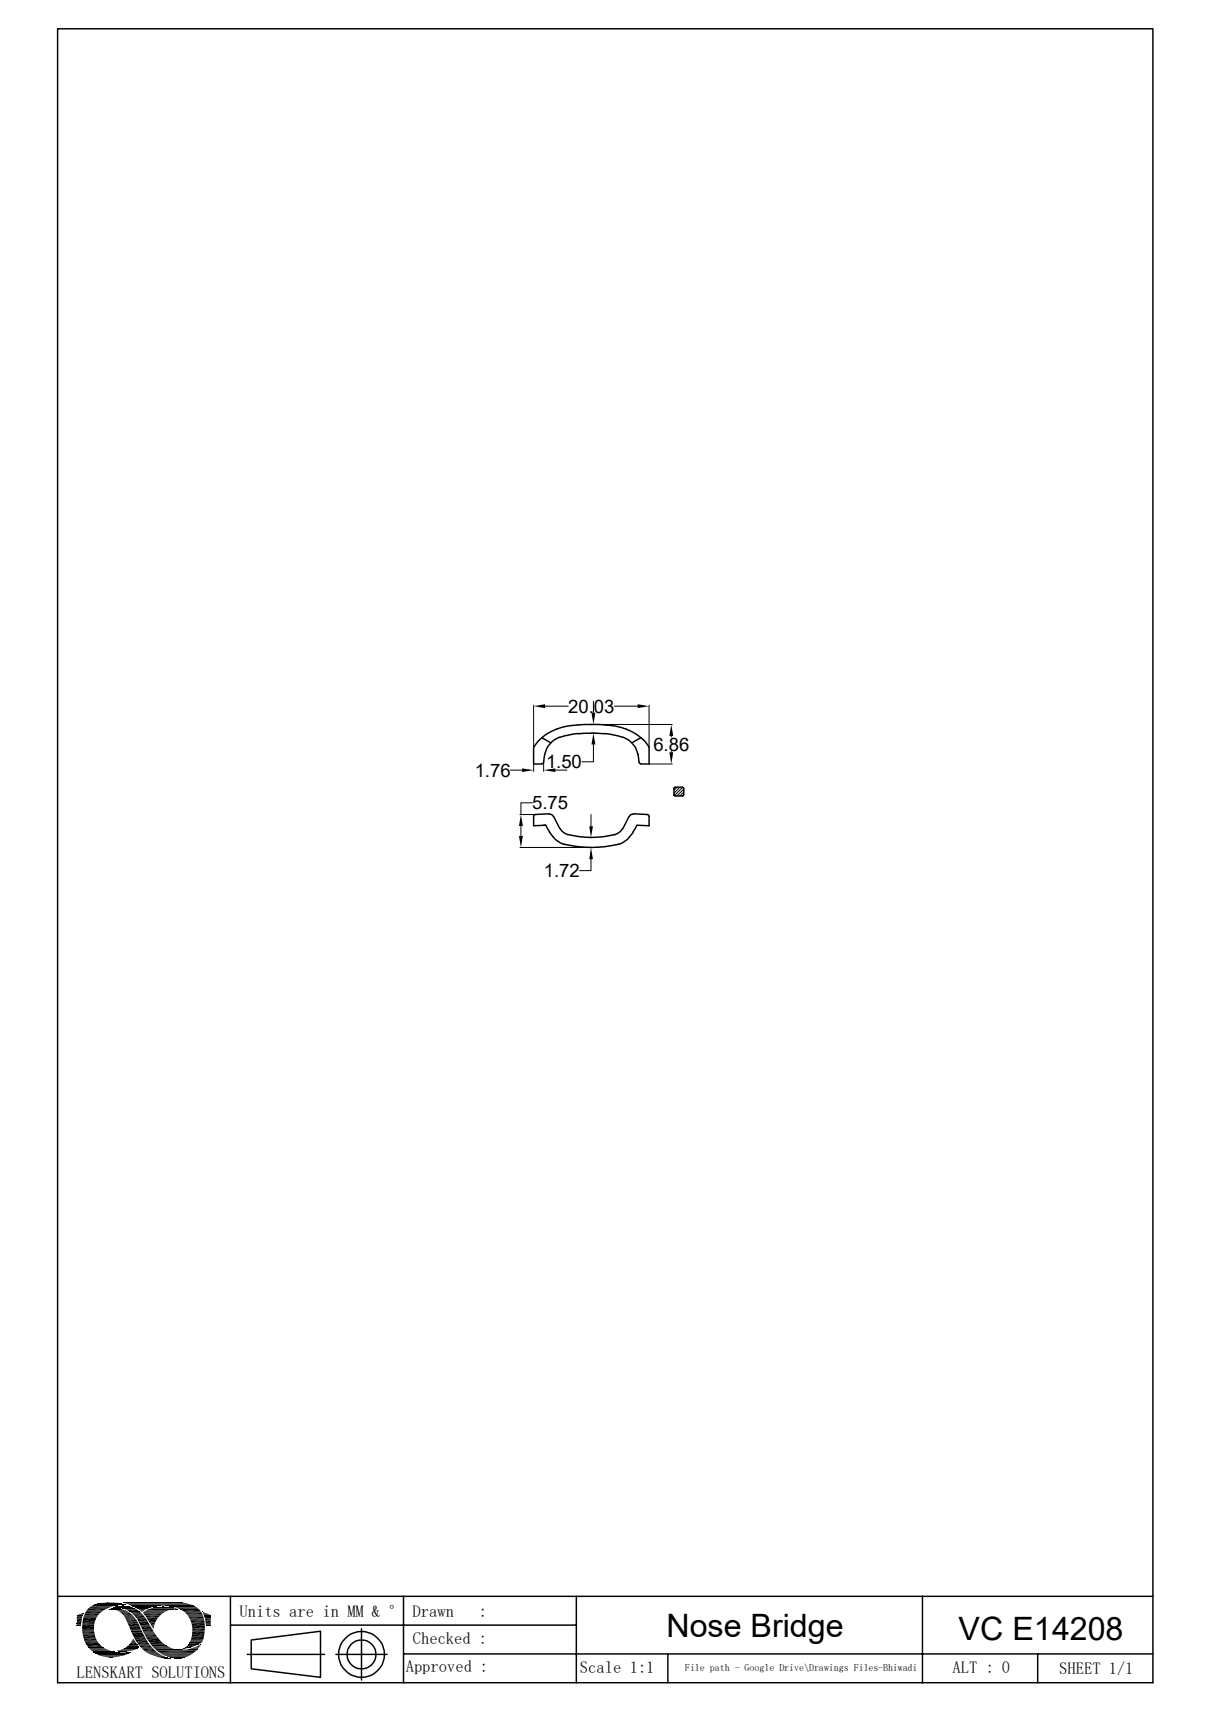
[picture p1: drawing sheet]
<svg xmlns="http://www.w3.org/2000/svg" width="210mm" height="297mm" viewBox="0 0 210 297" stroke-linecap="round" stroke-linejoin="round" font-family="sans-serif">
<g fill="none" stroke="#000" stroke-width=".17">
<path d="M88.5 133.6h2.1M92.3 139.3h-2v2M92.5 132.3v1.5M92.5 122.3v7.3M94.3 132.3v1.5M94.5 122.5h4.1M96.3 133.6h2M102.7 127.2h.4M102.9 129.2v3h-2M102.9 121.7v2M106.6 122.5h4M112.6 122.3v7.3"/>
<path d="M112.6 132.5h4M116.4 127.7v.1M116.4 130.3v.2M116.6 125.7h-14M117.4 136.6l-.5 .5M117.9 136.6l-1 1M118.4 136.6l-1.5 1.4M118.6 136.9l-1.2 1.2M118.6 137.4l-.7 .7M118.6 137.9l-.2 .2M90.2 147h12.3M90.2 141.3h2.6"/>
<path d="M90.3 143.3v1.7M102.3 145.3h.2M102.5 149.1v1.9h-2M102.5 141.3v2M14.7 279.9h2.6M15 279.4h3M15.3 279h3.5M15.7 278.7h3.9M15.9 278.6h4M16 278.6h4.2M16 278.5h4.4M16.2 278.5h4.3"/>
<path d="M16.3 278.4h5.5M16.4 278.4h5.4M16.5 278.3h5.1M16.7 278.3h4.7M16.9 278.2h4.3M17.1 278.2h3.9M17.5 278.1h3M17.6 278.1h2.9M19 279.2h2.1M19.1 279.2h2.2M19.7 278.8l3.3 .1M19.8 278.8h3"/>
<path d="M19.8 278.8h2.9M19.9 278.7h2.7M20.2 278.7h2.2M20.6 279h2.7M21.3 279h2M21.3 279.1h2.4M21.3 278h10.3M21.4 278.1h10.5M21.5 278.1h11M21.8 278h7.4M21.8 278.2h10.8M21.8 278.4h-5.6"/>
<path d="M22 278.3h10.9M22.2 278.3h10.8M22.3 278.4h10.9M22.5 278.4h10.8M22.6 278.5h11M22.8 278.6h10.8M22.8 278.6h5.1M22.9 278.6h4.4M23 278.7h4.2M23.2 278.8h3.3M23.4 278.8h2.8M23.5 278.9h2.5"/>
<path d="M23.7 279h2.1M24.8 279.8h3.7M24.8 279.8h3.5M24.8 279.9h3.4M24.9 279.7h3.8M25 279.6h3.7M25.1 279.5h4M25.4 279.4h3.8M25.4 279.3h4.2M25.7 279.2h4.2M26 279.1h4.8M26.2 279h4.4"/>
<path d="M26.2 279h4.2M26.6 278.9h3.5M26.8 278.9h3.1M27.1 278.8h2.6M27.3 278.8h2.2M28.7 278.6h5M29.3 278.6h4.4M29.4 278.7h4.5M30.1 278.8h4M30.4 278.9h3.8M30.7 279h3.7M30.8 279.2h-5"/>
<path d="M31 279.1h3.5M31.2 279.2h3.3M31.9 279.7h3M32.1 279.8h2.9M14.3 282.3h2M14.3 282.8h2M14.3 283h2M14.3 283.1h2M14.3 283.5h2.1M14.4 281h2.2M14.5 280.5h2.3M14.5 284.2h2.1"/>
<path d="M14.6 284.7h2.3M15 285.3h2.3M15.3 285.8h2.7M15.4 285.9h2.6M15.4 285.9h2.8M15.5 286h2.8M15.6 286.1h3M15.7 286.3h3.3M15.9 286.4h3.1M15.9 286.4h3.6M16 286.6h3.9M16.2 286.6h3.7"/>
<path d="M16.2 286.6h4.2M16.3 286.7h4.4M16.3 286.7h5.2M16.3 286.8h6.3M16.6 286.9h5.8M16.6 286.9h5.7M16.7 287h5.5M16.9 287h5M17 287.1h4.8M17.1 287.1h4.6M17.1 287.2h4.5M17.4 287.3h4"/>
<path d="M17.7 287.3h3.2M17.9 287.4h2.8M20.2 286.4h2.7M20.2 286.4h2.5M20.5 286.3h2.6M20.7 286.2h2.8M21.1 286.2h2.5M21.2 286.1h2.6M21.5 285.9h2.5M21.5 286h2.3M21.8 285.8h2.3M21.9 285.7h2.2"/>
<path d="M22 285.7h2M22 285.6h2M24.1 285.8h-2.3M25.1 280.2h2.7M25.4 280.6h2M25.4 286.8h2.1M26.1 285.2h2.4M26.3 285.5h2.6M26.4 285.6h2.7M26.5 285.7h2.8M26.5 285.8h3.1M26.7 285.9h3.1"/>
<path d="M26.8 286h3.3M26.8 286.1h3.4M26.9 286.1h3.6M27 286.2h4.1M27.1 286.2h4.6M27.1 286.3h7.1M27.1 286.3h7M27.6 286.7h6.1M27.8 286.9h5.7M27.9 286.9h5.5M28 287h5.3M28.2 287.1h5"/>
<path d="M28.5 287.2h4.4M28.8 287.3h3.9M29 287.5h3.4M29.5 287.5h2.6M29.6 287.6h2.4M31.7 286.2h2.5M32.4 280.1h2.7M32.5 280.2h2.7M32.6 280.3h2.6M32.6 280.4h2.6M32.7 280.5h2.6M32.8 285h2.1"/>
<path d="M32.8 285.1h2M32.9 285h2.1M32.9 280.9h2.5M32.9 284.9h2.2M32.9 284.9h2.1M32.9 284.8h2.2M33 284.7h2.1M33 284.6h2.2M33.1 284.5h2.1M33.1 284.6h2.1M33.1 281.5h2.4M33.2 283.9h2.2"/>
<path d="M33.4 282.5h2.1"/>
</g>
<g fill="none" stroke="#000" stroke-width=".25">
<path d="M10 5h189.9v286.9h-189.9zM92.5 129.7v2.8h1.5M93.9 128l1.5 .8M94.3 132.2l-.1 .2-.2 .1M94.5 130.9l-.2 1.3M97.1 127.9a4.2 4.2 0 0 0-2.6 2.9M100.3 127.3h-.8l-2.4 .6M102.5 127.2l2.3 .1M102.6 127.2l-2.3 .1M104.8 127.3h.8l2.4 .6M104.9 125.8a10 10 0 0 1 6.2 2.2M105 125.8a21.9 21.9 0 0 0-8.5 .7 7.7 7.7 0 0 0-3.9 3.1"/>
<path d="M108 127.9a4.4 4.4 0 0 1 2.7 2.9M109.7 128.8l1.5-.8 .6 .6 .8 1M110.6 130.9l.2 1.3M110.8 132.2l.1 .2 .2 .1M112.6 129.7v2.8h-1.5M117.1 136.6l-.2 .1v1.3h.2M117.1 138.1h1.3M117.1 136.6h1.3M118.4 136.6l.1 .2M118.5 137.9l-.1 .1M118.6 136.8v1.1M94.7 143.2l.6 1.2"/>
<path d="M95.2 141.2l-2.4 .1-.2 .2-.1 1.8 2.1-.1h-.3M95.2 141.2a.69 .69 0 0 1 .8 .4M95.3 144.4l.6 .8M95.9 145.2a4.5 4.5 0 0 0 1.8 1.3M96 141.6l1.1 2.1M97.1 143.7l.6 .7 .8 .4M97.7 146.4l2.6 .5 2.2 .1M98.5 144.8a16.5 16.5 0 0 0 8.1 0M107.4 146.4l-2.6 .5-2.2 .1M108 143.7l-.6 .7-.8 .4M109.1 141.6l-1.1 2.1M109.2 145.2a4.5 4.5 0 0 1-1.8 1.3"/>
<path d="M109.8 144.4l-.6 .8M109.9 141.2l2.4 .1 .2 .1 .1 .2v1.7l-2.1-.1M109.9 141.2a.69 .69 0 0 0-.8 .4M110.4 143.2l-.6 1.2M10 276.9h189.9M14.7 279.7h2.9M40 276.9v15M70 276.9v15M99.9 276.9v15M160 276.9v15M14.3 281.7h2.1M14.3 283.3h2.1"/>
<path d="M14.7 284.9h2.4M15 285.5h2.6M24.6 286.1h2.2M24.9 280.1h3.2M25.1 283.8h2.1M25.3 284h2.1M26.1 285.4h2.7M27.2 286.5h6.8M33.1 281.3h2.4M33.4 282.7h2.1M40 281.9h59.9M42.9 287h13.4"/>
<path d="M43.6 284.5l12-1.5v8l-12-1.5zM58.3 287h8.8M62.7 282.6v8.9M70 286.9h129.9M115.8 287v4.9M180 286.9v5"/>
<circle cx="62.7" cy="287" r="2.51"/>
<circle cx="62.7" cy="287" r="4"/>
</g>
<g fill="#000">
<path d="M90.6 133.3l1.9 .3-1.9 .3zM92.5 122.5l2-.3v.7zM94.3 133.6l2-.3v.6zM102.6 123.7h.7l-.4 2zM102.9 127.2l.4 2h-.7zM110.6 122.2l2 .3-2 .4zM116.4 125.7l.4 2h-.7zM116.1 130.5h.7l-.4 2zM90 145h.7l-.4 2zM90.3 141.3l.4 2h-.7zM102.2 143.3h.6l-.3 2zM102.5 147l.3 2.1h-.6z"/>
<path d="M14.3 279.9h.1zM13.8 280l.5-.1 .1 .1zM14.3 279.9h.1v.1zM14.4 279.9l.1-.1zM18.3 278h1.6zM18.7 278h1.2zM19.1 279.1h1.9zM19.2 279.1h1.8zM19.2 279.1h1.7zM19.4 279.1h1.5zM19.5 279.1h1zM19.4 279.1h1.2z"/>
<path d="M19.5 279.1h1.1zM19.6 279.1h.9zM19.6 279.2l1.9 .1zM19.7 278.8h.2zM19.6 279.1h.8zM19.8 279.1h.6zM20 279.3l1.7 .1zM19.8 279.1h.4zM20.1 279l.1 .1zM20.2 279.4h1.6zM20.4 279.4l1.7 .2h-1.4zM20.4 279.4h1.4l.3 .2z"/>
<path d="M20.5 278.7h1.8zM20.5 278.7h1.7zM20.6 278.6l1.6 .1zM20.7 279.6l1.7 .1h-1.5zM20.7 279.6h1.4l.3 .1zM20.6 278.6h1.4zM20.9 278.6h1.1zM20.9 279.7l1.6 .1zM21 279.8l1.7 .2h-1.4zM21 279.8h1.5l.2 .2zM21.2 278.6h.3zM20.9 278.6h.8z"/>
<path d="M21.2 278.6h.5zM21.5 278.4h.3zM21.8 279.2h1.9zM22.4 279.6h1.9zM22.5 279.6h1.8zM22.5 279.6l1.8 .1zM22.6 279.7l2 .2h-1.7zM22.6 279.7h1.7l.3 .2zM22.9 279.9l1.9 .2h-1.7zM22.9 279.9h1.7l.2 .2zM23.7 279l1.9 .1zM23.8 279.1h1.8z"/>
<path d="M23.8 279.1h1.6zM24 279.1h1.4zM24 279.1l1.3 .1zM24 279.2l1 .2h-.7zM24 279.2h1.3l-.3 .2zM24.3 279.4l.6 .1zM24.3 279.4h.7zM24.4 279.5l.3 .1zM24.4 279.5h.5zM24.6 279.6v.1zM24.6 279.6h.1zM27.5 278.8h2z"/>
<path d="M27.5 278.8h1.9zM28.2 278.8h1.2zM28.2 278.8h.7zM30.4 279.2h.4zM30.4 279.2h.5zM30.7 279.2h.2zM30.9 278h.2zM35.1 279.7h.2zM35.1 279.7l.5 .1h-.4zM35.1 279.7l.5 .1zM35.2 279.8l.8 .2h-.7zM35.2 279.8l.8 .2z"/>
<path d="M35.3 280l1 .1h-1zM35.3 280h.7l.3 .1zM13.3 280.2h1.1zM13.3 280.2l1 .1zM13.3 280.3l1 .1h-1zM13.3 280.3h1v.1zM13.3 280.4l.9 .4h-.9zM13.3 280.4h1l-.1 .4zM13.3 280.8h.9zM13.3 280.8l.8 .5h-.8zM13.3 280.8h.9l-.1 .5zM13.3 281.3l.8 .4h-.8z"/>
<path d="M13.3 281.3h.8v.4zM13.3 281.7h.8zM13.3 281.7l.8 .2h-.8zM13.3 281.7h.8v.2zM13.3 281.9h.8zM13.3 281.9l.8 .1zM13.4 280.2h1zM13.7 280.1l.7 .1zM13.7 280.1h.7zM13.8 280h.6zM14.3 282.3l2 .4h-2zM14.3 282.3h2v.4z"/>
<path d="M18.3 287.4l1.9 .1zM18.3 287.4h1.9zM18.4 287.5h1.1zM18.4 287.5h1.8zM18.9 287.5h.6zM19 287.5h.5zM20.4 286.4l1.9 .1zM20.4 286.4h2zM20.6 286.5h1.5zM20.6 286.5h1.7zM20.7 286.5h1.1zM20.7 286.5h1.4z"/>
<path d="M21 286.5h.6zM21 286.5h.8zM21.3 280l1.7 .2h-1.6zM21.3 280h1.4l.3 .2zM21.3 286.5h.3zM21.4 286.5h.2zM21.4 280.2l1.8 .3h-1.6zM21.4 280.2h1.6l.2 .3zM21.6 280.5h1.6zM21.6 280.5l1.8 .2h-1.7zM21.6 280.5h1.6l.2 .2zM21.7 280.7l1.8 .1h-1.7z"/>
<path d="M21.7 280.7h1.7l.1 .1zM21.8 280.8l1.8 .2h-1.7zM21.8 280.8h1.7l.1 .2zM21.9 281l1.8 .1zM21.9 281.1l1.9 .2h-1.8zM21.9 281.1h1.8l.1 .2zM21.5 286.7h1.1zM21.9 286.7h.7zM22 281.3l1.8 .1zM22 286.7h.6zM22.1 281.4l1.9 .3h-1.8zM22.1 281.4h1.7l.2 .3z"/>
<path d="M22.1 285.6l1.9 .1zM22.1 285.6h1.9zM22.2 281.7l2 .5h-1.8zM22.2 281.7h1.8l.2 .5zM22.2 285.5l1.8 .1zM22.2 285.5h1.7zM22.2 286.7h.5zM22.3 286.7h.4zM22.4 286.7h.3zM22.4 282.2l2.1 .5h-1.9zM22.4 282.2h1.8l.3 .5zM22.4 285.3h1.4z"/>
<path d="M22.4 285.3l1.5 .2h-1.7zM22.4 285.3h1.4l.1 .2zM22.6 286.6h.2zM22.6 282.7l1.9 .1zM22.7 282.8l1.9 .1zM22.7 282.9l1.9 .1zM22.7 285l1.1 .3h-1.4zM22.7 285h.9l.2 .3zM22.7 283h1.9zM22.7 284.9l.9 .1zM22.8 283l1.9 .2h-1.9zM22.8 283h1.8l.1 .2z"/>
<path d="M22.8 283.2l2.3 .9h-1.9zM22.8 283.2h1.9l.4 .9zM22.9 284.7l.6 .2h-.8zM22.9 284.7h.5l.1 .2zM22.6 286.6h.3zM22.9 284.6l.5 .1h-.5zM22.9 284.6h.4l.1 .1zM23 284.4h.2zM23 284.4l.3 .2h-.4zM23 284.4l.3 .2zM23.1 284.4h.1zM23.1 280.1l1.8 .2h-1.5z"/>
<path d="M23.1 280.1h1.7l.1 .2zM23.4 280.3l1.8 .4h-1.6zM23.4 280.3h1.5l.3 .4zM23.6 280.7l1.7 .1zM23.7 280.8l1.9 .4h-1.6zM23.7 280.8h1.6l.3 .4zM24 281.2l1.6 .1zM24 281.3l2 .7h-1.7zM24 281.3h1.6l.4 .7zM24.3 282l1.8 .2h-1.7zM24.3 282h1.7l.1 .2zM24.4 282.2l2 .5h-1.7z"/>
<path d="M24.4 282.2h1.7l.3 .5zM24.7 282.7l1.9 .3h-1.8zM24.7 282.7h1.7l.2 .3zM24.8 283l1.9 .2h-1.8zM24.8 283h1.8l.1 .2zM24.9 283.2h1.8zM24.9 283.2l1.9 .1zM24.9 283.3h1.9zM25 283.3l1.9 .1zM25 283.4l2 .1h-1.9zM25 283.4h1.9l.1 .1zM25.1 283.5l1.9 .1z"/>
<path d="M25.4 280.6l2 .1zM25.4 280.7l1.7 .4h-1.4zM25.4 280.7h2l-.3 .4zM25.5 284.4l2.5 .5h-2.1zM25.5 284.4h2.1l.4 .5zM25.7 281.1l1.2 .4h-.9zM25.7 281.1h1.4l-.2 .4zM25.8 286.9l2 .1h-1.7zM25.8 286.9h1.7l.3 .1zM26 281.5l.9 .1zM26 281.6l.8 .3h-.6zM26 281.6h.9l-.1 .3z"/>
<path d="M26.1 287l2 .2h-1.5zM26.1 287h1.7l.3 .2zM26.2 281.9l.5 .2h-.4zM26.2 281.9h.6l-.1 .2zM26.3 282.1l.4 .1h-.3zM26.3 282.1h.4v.1zM26.4 282.2l.2 .3zM26.4 282.2h.3l-.1 .3zM26.5 282.5l.1 .1zM26.6 287.2l1.7 .1zM26.8 287.3l1.9 .2h-1.2zM26.8 287.3h1.5l.4 .2z"/>
<path d="M27.5 287.5h1.3zM27.6 287.5l1.4 .1zM28 287.6h1.1zM28.1 287.6l1.1 .1zM28.2 287.7h1.1zM28.5 287.7h.9zM28.6 287.7h.9zM29 287.7h.5zM29.2 287.7h.3zM29.3 287.7h.2zM29.6 287.5l2 .2zM30.2 287.7h1.3z"/>
<path d="M30.2 287.7h1.4zM30.4 287.7h.9zM30.4 287.7h1.1zM30.5 287.7h.5zM30.5 287.7h.8zM30.7 287.7h.3zM31.8 286h.2zM31.8 286h.1zM31.8 286h.4zM31.9 286h.4zM32.1 285.8h.8zM32.1 285.8h.9z"/>
<path d="M31.9 286l.2-.2 .2 .2zM32.1 285.8h.8l-.6 .2zM32.1 285.8h1zM32.2 285.8h.9zM32.3 286.2h1.9zM32.2 285.8l.2-.2 .7 .2zM32.4 285.6h1.3l-.6 .2zM32.5 285.5l1.2 .1zM32.5 285.5h1.3zM32.6 286.1h1.6zM32.7 285.2l1.1 .3h-1.3zM32.7 285.2h1.8l-.7 .3z"/>
<path d="M32.7 286.1h1.5zM32.7 285.2h1.8zM32.8 285l2 .1zM32.8 285.1l1.7 .1h-1.8zM32.8 285.1h2l-.3 .1zM32.8 286.1h1.5zM33.1 286h1.3zM33.2 281.6l2.3 .5h-2.2zM33.2 281.6h2.3v.5zM33.2 284l2 .5h-2.1zM33.2 284h2.1l-.1 .5zM33.2 286h1.2z"/>
<path d="M33.4 283l2 .5h-2.1zM33.4 283h2.1l-.1 .5zM33.4 285.9h1zM33.6 285.8h.9zM33.7 285.8h.8zM33.9 285.7h.6zM34.1 285.7h.5zM34.1 285.7l.3-.2 .2 .2zM34.4 285.5h.3l-.1 .2zM34.4 285.5l.3-.1v.1zM34.7 285.4v.1zM34.7 285.4l.1-.1z"/>
<path d="M35.3 280.1l1.1 .1zM35.3 280.2h1.2zM35.3 280.2l1.2 .1zM35.4 280.3l1.1 .1h-1.1zM35.4 280.3h1.1v.1zM35.4 280.4h1.1zM35.5 280.4l1 .2h-1zM35.5 280.4h1v.2zM35.5 280.6h1zM35.5 280.6l1 .1zM35.6 280.7l.9 .1zM35.6 280.8l.9 .3h-.9z"/>
<path d="M35.6 280.8h.9v.3zM35.6 281.1h.9zM35.6 281.1l.9 .5h-.8zM35.6 281.1h.9v.5zM35.7 281.6l.8 .2h-.8zM35.7 281.6h.8v.2zM35.7 281.8l.8 .2h-.8zM35.7 281.8h.8v.2zM35.7 282h.8zM35.7 282l.8 .1zM35.8 282.1h.7zM35.9 282.1h.6z"/>
<path d="M36 282.1h.5zM36.4 282.1h.1z"/>
</g>
<g fill="none" stroke="#000" stroke-width=".21">
<path d="M14.9 279.5h3M15.5 278.8h3.9M32.2 279.9h2.9M14.3 281.5h2.1M14.5 280.4h2.5M15.2 285.7h2.7M24 285.4h2.1M24.4 285.9h2.1M24.9 286.4h2.1M25.1 286.6h2.2M25.4 284.2h2.2M33 281.1h2.4"/>
<path d="M33.4 282.9h2.1"/>
</g>
<path d="M15.1 279.2h3.5M21.9 279.4h2.3M31.4 279.4h3.4M14.4 284h2.2M14.6 280.1h2.7M23.2 284.2h2.1M25.9 285h2.5M33.3 283.7h2.1" fill="none" stroke="#000" stroke-width=".34"/>
<path d="M14.4 283.7h2.1M14.8 285.2h2.5M23.4 284.5h2.1M23.6 284.8h2.1M23.8 285.1h2.1M24.2 285.6h2.1M25.2 280.4h2.6M32.7 280.6h2.6" fill="none" stroke="#000" stroke-width=".3"/>
<path d="M14.3 282.1h2M14.4 280.8h2.4M33.3 282.3h2.2" fill="none" stroke="#000" stroke-width=".42"/>
<path d="M14.3 281.2h2.3M14.5 284.5h2.3" fill="none" stroke="#000" stroke-width=".38"/>
<g font-size="5.6">
<text x="115.6" y="283.9">Nose Bridge</text>
<text x="166.2" y="284.5">VC E14208</text>
</g>
<g font-size="3.2">
<text x="98.6" y="123.7">20.03</text>
<text x="113.3" y="130.2">6.86</text>
<text x="82.3" y="134.7">1.76</text>
<text x="94.7" y="133.3">1.50</text>
<text x="92.3" y="140.4">5.75</text>
<text x="94.3" y="152.2">1.72</text>
</g>
<g font-size="2.9">
<text x="41.5" y="280.6">Units are in MM &amp; °</text>
<text x="71.5" y="280.6">Drawn</text>
<text x="83" y="280.6">:</text>
<text x="71.6" y="285.2">Checked :</text>
<text x="13.3" y="291.1">LENSKART SOLUTIONS</text>
<text x="70.4" y="290.1">Approved :</text>
<text x="100.6" y="290.3">Scale 1:1</text>
<text x="165.2" y="290.3">ALT : 0</text>
<text x="183.7" y="290.4">SHEET 1/1</text>
</g>
<text font-size="1.7" x="118.8" y="289.9">File path - Google Drive\Drawings Files-Bhiwadi</text>
</svg>
